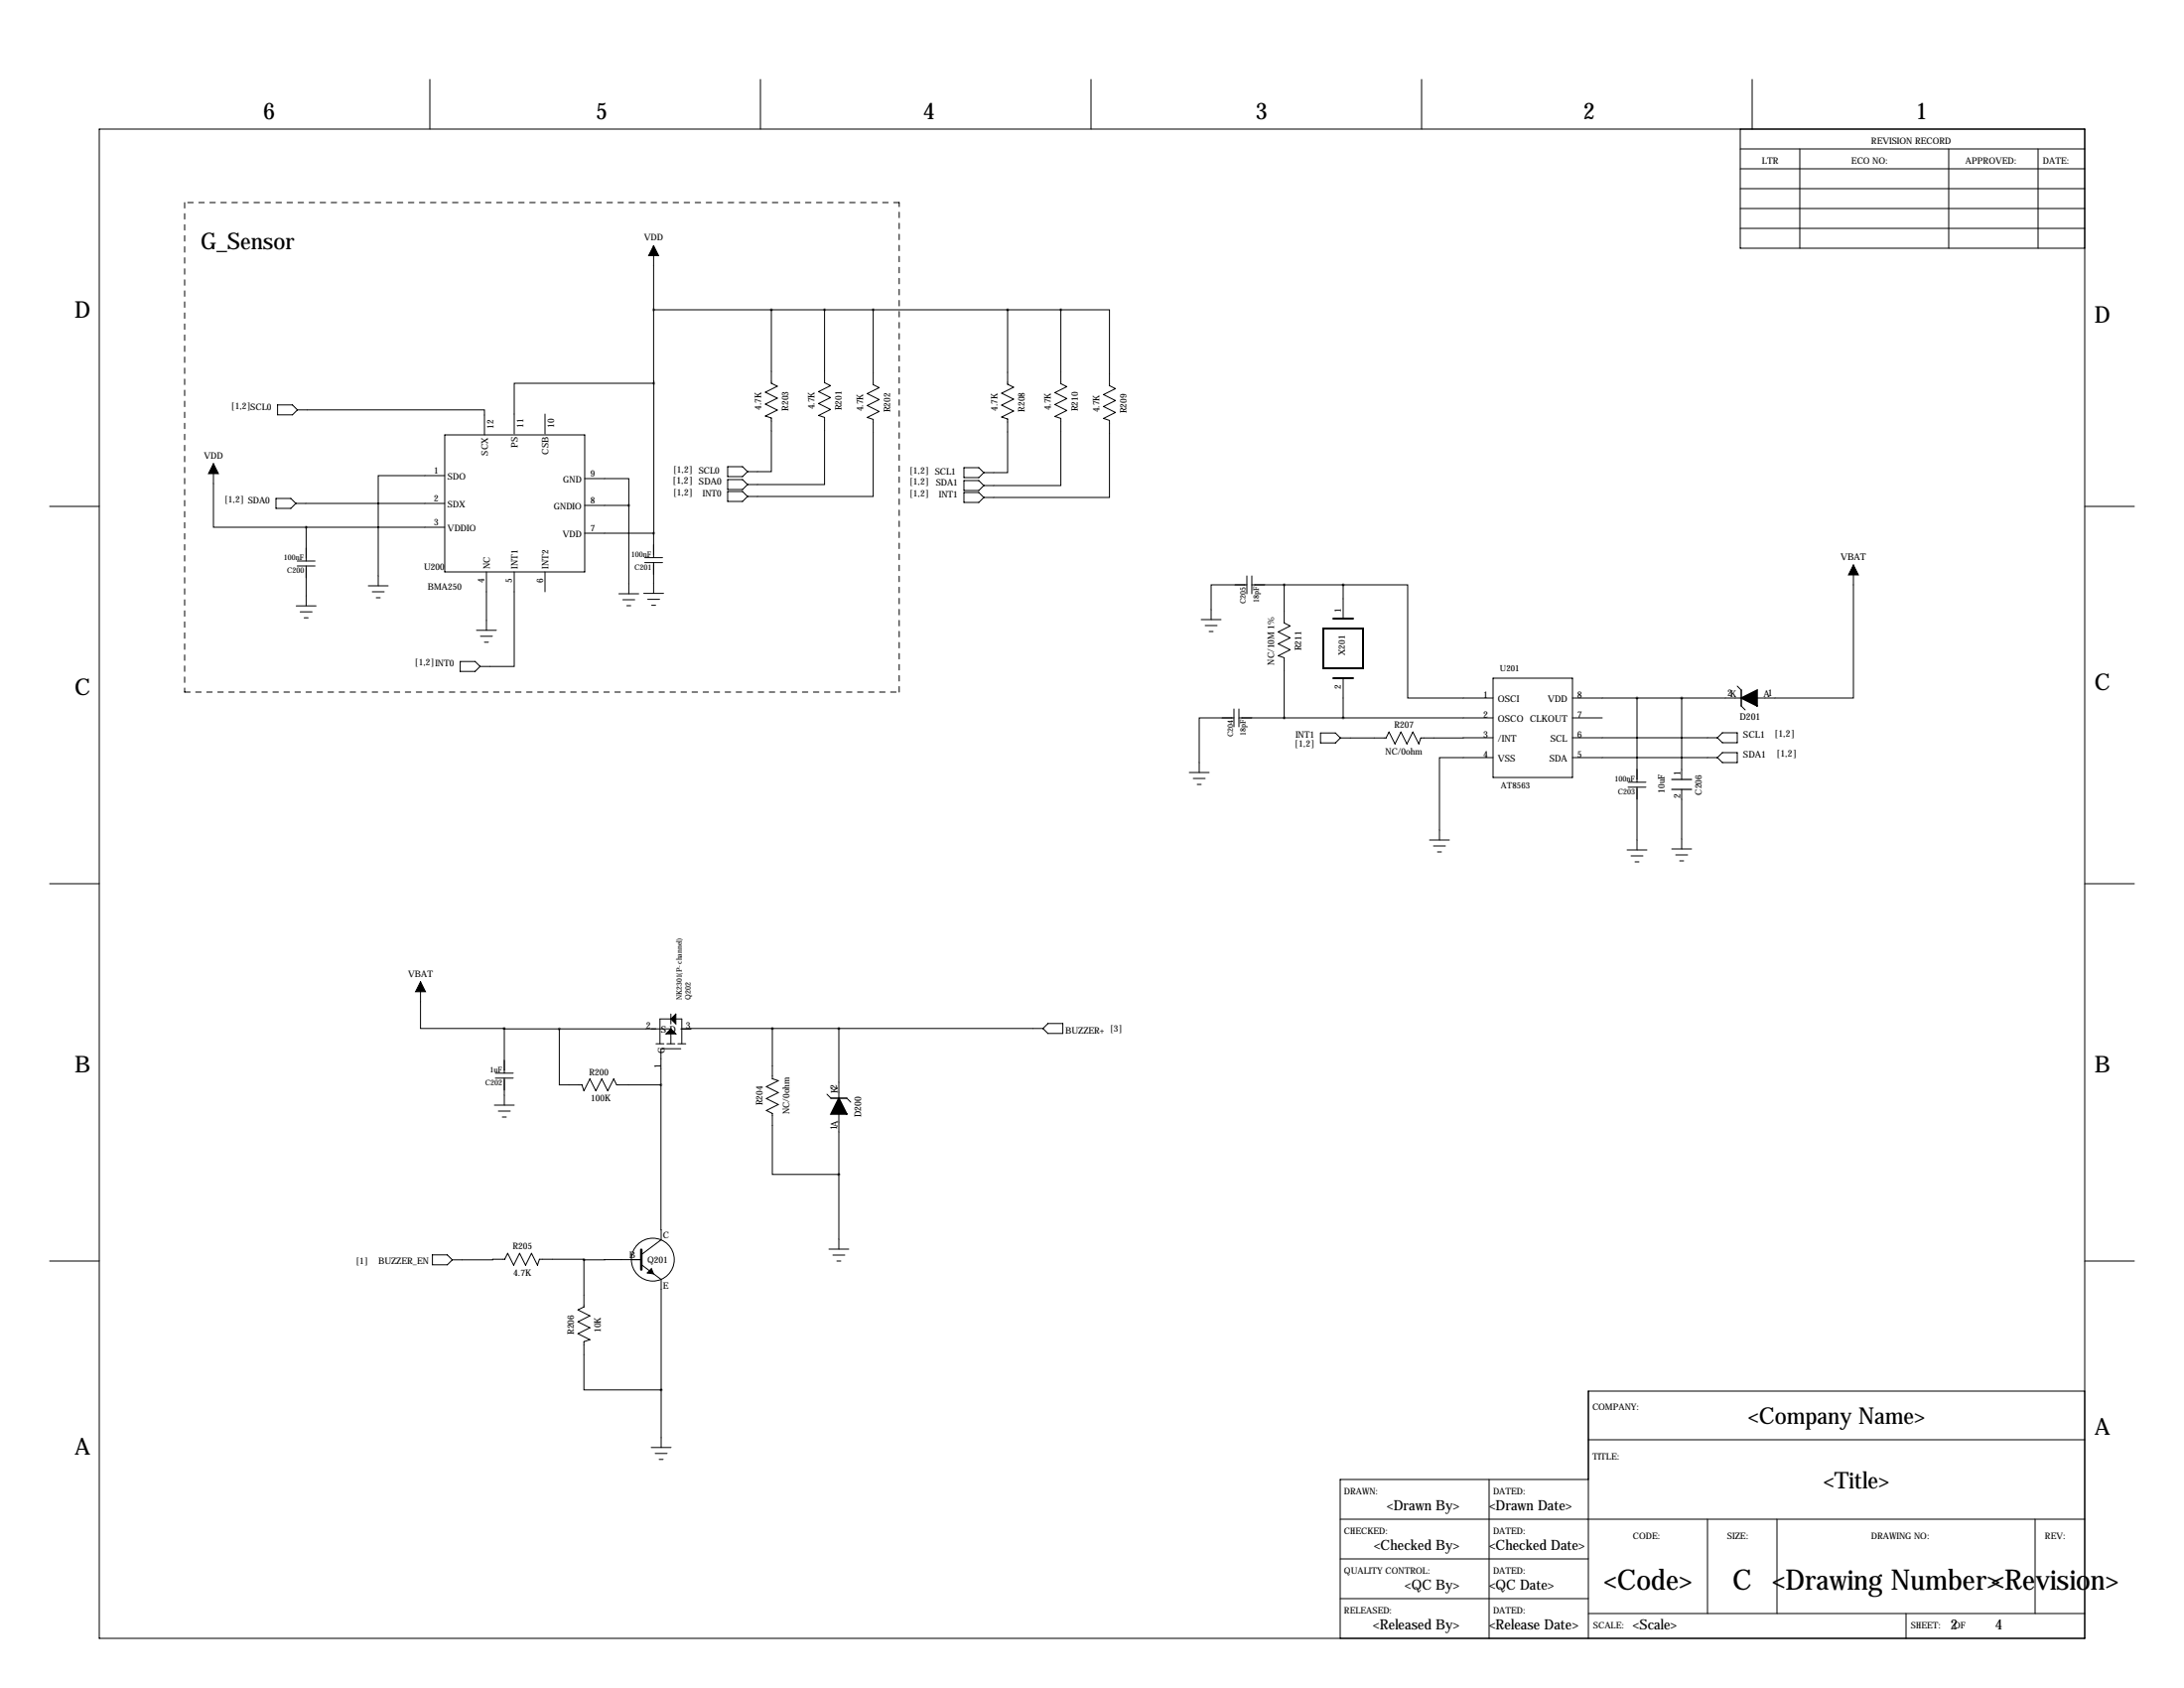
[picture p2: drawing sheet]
<svg xmlns="http://www.w3.org/2000/svg" width="559mm" height="432mm" viewBox="0 0 559 432" stroke-linecap="round" stroke-linejoin="round" font-family="sans-serif">
<g fill="none" stroke="#000" stroke-width=".25">
<path d="M25.4 33h508v386.1h-508zM110 20.3v12.7M194.6 20.3v12.7M279.1 20.3v12.7M363.7 20.3v12.7M445.3 38.1h88.1M445.3 33v30.5h88.1M448.3 20.3v12.7M460.5 38.1v25.4M498.6 38.1v25.4M521.5 38.1v25.4M445.3 48.3h88.1"/>
<path d="M445.3 43.2h88.1M445.3 53.3h88.1M445.3 58.4h88.1M167.2 79.2l.1 18.8M167.2 62.8v16.4M167.2 79.2h104.2M197.4 79.2v18.8l1.5 .8-3.1 1.5 3.1 1.6-3.1 1.5 3.1 1.5-3.1 1.5 1.6 .5v13.7h-6.1M211 79.2v18.7l1.5 .8-3.1 1.5 3.1 1.5-3.1 1.5 3.1 1.5-3.1 1.6 1.6 .5v17.2h-19.7M223.4 79.2v19.2l1.5 .8-3 1.5 3 1.5-3 1.5 3 1.6-3 1.5 1.5 .5v19.7h-32.1M257.8 79.2v19.1l1.5 .8-3 1.5 3 1.5-3 1.5 3 1.6-3 1.5 1.5 .5v13.7h-6.1M271.4 79.2v18.9l1.5 .8-3 1.5 3 1.6-3 1.5 3 1.5-3 1.5 1.5 .5v17.2h-19.7M271.4 79.2h12.5v19.5l1.5 .7-3.1 1.5 3.1 1.6-3.1 1.5 3.1 1.5-3.1 1.5 1.6 .5v19.8h-32.2"/>
<path d="M167.3 98l-.1 38.4M167.3 98h-35.7v13M54.6 118.6v16.3h23.7M71 103.6h3.8l1.3 1.3-1.3 1.2h-3.8zM76.1 104.9h47.9v6.4M113.8 111.3h35.8v35h-35.8zM139.4 105.9v5.1M186.2 119.4h3.8l1.3 1.2-1.3 1.3h-3.8zM246.6 119.6h3.8l1.3 1.3-1.3 1.3h-3.8zM12.7 129.5h12.7M70.6 127.5h3.8l1.3 1.3-1.3 1.2h-3.8zM75.7 128.8h38.1"/>
<path d="M78.3 134.9h35.5M78.3 134.9v8.6M113.8 121.7h-17v28.2M149.6 122.4h11.3v6.9M149.6 136.4h17.6M149.6 129.3h11.3M160.9 129.3v22.6M167.2 136.4v6.2M186.2 122.7h3.8l1.3 1.3-1.3 1.2h-3.8zM186.2 125.7h3.8l1.3 1.3-1.3 1.3h-3.8zM246.6 122.9h3.8l1.3 1.3-1.3 1.3h-3.8zM246.6 126h3.8l1.3 1.3-1.3 1.2h-3.8z"/>
<path d="M533.4 129.5h12.7M75.8 155h5.1M76 143.5h4.6M76 144.8h4.6M76.8 156.5h3.1M77.8 158h1M78.3 144.8v10.2M94.2 149.9h5.1M95.2 151.4h3.1M96.3 152.9h1M124.5 146.3v14.9M131.6 146.3v24.2h-8.8"/>
<path d="M139.4 146.3v5.1M158.3 151.9h5.1M159.4 153.4h3M160.4 154.9h1M164.7 151.8h5.1M164.9 142.6h4.6M164.9 143.9h4.6M165.7 153.3h3.1M166.7 154.8h1M167.2 143.9v7.9M307.3 158.5h5.1M316 149.6h3"/>
<path d="M318.5 149.6h-8.6v8.9M319 147.3v4.6M320.3 149.6h23.4M320.3 147.3v4.6M328.6 149.6v9.8l1.5 .7-3 1.5 3 1.6-3 1.5 3 1.5-3 1.5 1.5 .5v15.4M343.7 149.6v8.6M343.7 149.6h16.5v29h21.8M474.2 144.5v34.1h-24.6M117.8 169.2h3.8l1.2 1.3-1.2 1.3h-3.8zM121.9 161.2h5.1M122.9 162.8h3.1M124 164.3h1"/>
<path d="M308.4 160h3M309.4 161.5h1M343.7 173.5v10.1M382 173.5h20.3v25.4h-20.3zM402.3 178.6h43.2M418.8 178.6v21.5M430.3 178.6v20.8M444.5 175.5l1 1M304.3 197.6h5.1M305.3 199.1h3.1M312.7 183.6h3M315.2 183.6h-8.4v14"/>
<path d="M315.7 181.4v4.5M317 183.6h65M317 181.4v4.5M337.9 187.5h3.8l1.3 1.3-1.3 1.2h-3.8zM382 193.8h-13.7v21.1M382 188.7l-18.5 .1-.5 1.5-1.5-3.1-1.5 3.1-1.6-3.1-1.5 3.1-1.5-3.1-.8 1.6h-11.6M402.3 183.6h7.7M402.3 188.7h37.1M402.3 193.8h37.1M439.4 193.8l1.3-1.3h3.8v2.6h-3.8zM440.7 187.5h3.8v2.5h-3.8l-1.3-1.3zM445.5 180.6l1 1"/>
<path d="M306.3 200.7h1M365.8 214.9h5M366.8 216.4h3M367.8 217.9h1M416.3 217.4h5.1M416.6 200.1h4.5M416.6 201.4h4.5M417.3 218.9h3.1M418.8 201.4v16M427.7 217.2h5.1M428.8 218.7h3M430.3 201.9v15.3"/>
<path d="M12.7 226.1h12.7M418.3 220.5h1.1M429.8 220.2h1M533.4 226.1h12.7M107.6 251.2v11.9h21.4M171.7 259.4v2.5M126.7 274.5h4.6M126.7 275.8h4.6M129 263.1v10.7M129 263.1l14.1 .1M129 271.2v3.3M129 275.8v6.9"/>
<path d="M143.1 263.2v14.3h5.8l.5 1.5 1.5-3 1.6 3 1.5-3 1.5 3 1.5-3 .8 1.5h11.3M143.1 263.2h28.6M167.8 267h2.1M169.1 277.5l.1 39.6-5.1 3.9M170.6 267h2.1M171.7 264.5v2.5M171.7 260.7h-2.8v6.3M172.9 260.7h1.5v6.3M173.4 267h2.1M174.2 268.3h-5.1v9.2M197.6 263.1v12.8l1.5 .6-3 1.5 3 1.5-3 1.5 3 1.5-3 1.6 1.5 .7v15.6h17M197.6 263.1l-23.4 .1"/>
<path d="M197.6 263.1h69.3M211.6 279.9l1 1M214.6 263.1v17.8M268.1 261.8h3.8v2.6h-3.8l-1.2-1.3zM126.5 282.7h5.1M127.5 284.2h3.1M128.5 285.8h1M214.6 285v34.5M216.7 280.9l1 1M212.1 319.5h5.1M12.7 322.6h12.7M110.6 321h3.9l1.2 1.3-1.2 1.2h-3.9z"/>
<path d="M115.7 322.3l13.4-.2 .8-1.5 1.5 3 1.5-3 1.6 3 1.5-3 1.5 3 .5-1.5h11.4v.2M149.4 322.3v12l-1.5 .8 3 1.5-3 1.5 3 1.5-3 1.6 3 1.5-1.5 .5v12.3h19.8M164.1 322.2l-14.7 .1M164.1 323.5l5.1 3.8v43M213.1 321.1h3.1M214.1 322.6h1M533.4 322.6h12.7M533.4 355.9h-127v63.2M166.6 370.3h5.1M167.6 371.8h3.1M168.7 373.3h1M381 378.5v40.6"/>
<path d="M406.4 368.3h127M406.4 378.5h-63.5v40.6M342.9 388.6h190.5M342.9 398.8h63.5M436.9 388.6v24.1M454.7 388.6v24.1M520.7 388.6v24.1M342.9 408.9h63.5M406.4 412.7h127M487.7 412.7v6.4"/>
<circle cx="167" cy="322.2" r="5.5"/>
</g>
<path d="M47.2 51.8v125.2M230.1 51.8h-182.9M47.2 177h182.9M230.1 177v-125.2" fill="none" stroke="#000" stroke-width=".25" stroke-dasharray="1.4 1.4"/>
<path d="M164.1 319.7v5.1" fill="none" stroke="#000" stroke-width=".63"/>
<path d="M167.2 62.8l1.3 2.6h-2.5zM54.6 118.6l1.3 2.6h-2.6zM474.2 144.5l1.3 2.6h-2.6zM107.6 251.2l1.3 2.5h-2.6zM172.9 259.4v2.5l-1.2-1.2zM171.7 263.2l1.2 1.3h-2.5zM166.7 324.5l.5 1.4-1.6-.3z" fill="#000" stroke="#000" stroke-width=".25"/>
<path d="M445.5 178.6l4.1-2.1v4.1zM214.6 280.9l2.1 4.1h-4.1z" fill="#000" stroke="#000" stroke-width=".38"/>
<path d="M445.5 176.5v4.1M212.6 280.9h4.1" fill="none" stroke="#000" stroke-width=".38"/>
<path d="M427.7 199.4h5.1M427.7 201.9h5.1" fill="none" stroke="#000" stroke-width=".3"/>
<path d="M341.1 158.2h5.1M338.6 160.8h10.1v10.1h-10.1zM341.1 173.5h5.1" fill="none" stroke="#000" stroke-width=".51"/>
<path d="M78.3 134.9a.05 .05 0 0 0 .1 0 .05 .05 0 0 0-.1 0zM167.2 136.4a.05 .05 0 0 0 .1 0 .05 .05 0 0 0-.1 0zM167.2 79.2a.05 .05 0 0 0 .1 0 .05 .05 0 0 0-.1 0zM197.3 79.2a.05 .05 0 0 0 .1 0 .05 .05 0 0 0-.1 0zM210.9 79.2a.05 .05 0 0 0 .1 0 .05 .05 0 0 0-.1 0zM169.1 355.5a.05 .05 0 0 0 .1 0 .05 .05 0 0 0-.1 0zM418.8 178.6a.05 .05 0 0 0 .1 0 .05 .05 0 0 0-.1 0zM214.6 263.1a.05 .05 0 0 0 .1 0 .05 .05 0 0 0-.1 0zM214.6 300.4a.05 .05 0 0 0 .1 0 .05 .05 0 0 0-.1 0zM343.6 183.6a.05 .05 0 0 0 .1 0 .05 .05 0 0 0-.1 0zM343.6 149.6a.05 .05 0 0 0 .1 0 .05 .05 0 0 0-.1 0z" fill="#000" stroke="#000" stroke-width=".63"/>
<g font-size="7.3">
<text x="410.4" y="406.7">&lt;Code&gt;</text>
<text x="443.3" y="406.7">C &lt;Drawing Number&gt;</text>
<text x="509.6" y="406.7">&lt;Revision&gt;</text>
</g>
<g font-size="5.9">
<text x="67.3" y="30.5">6</text>
<text x="152.4" y="30.5">5</text>
<text x="236.2" y="30.5">4</text>
<text x="321.3" y="30.5">3</text>
<text x="405.1" y="30.5">2</text>
<text x="490.2" y="30.5">1</text>
<text x="51.3" y="63.8">G_Sensor</text>
<text x="19" y="81.3">D</text>
<text x="535.9" y="82.6">D</text>
<text x="19" y="177.8">C</text>
<text x="535.9" y="176.5">C</text>
<text x="19" y="274.3">B</text>
<text x="535.9" y="274.3">B</text>
<text x="447.3" y="364.3">&lt;Company Name&gt;</text>
<text x="535.9" y="367">A</text>
<text x="19" y="372.1">A</text>
<text x="466.7" y="380.8">&lt;Title&gt;</text>
</g>
<g font-size="3.6">
<text x="354.9" y="386.2">&lt;Drawn By&gt;</text>
<text x="381" y="386.2">&lt;Drawn Date&gt;</text>
<text x="351.6" y="396.4">&lt;Checked By&gt;</text>
<text x="381" y="396.4">&lt;Checked Date&gt;</text>
<text x="359.5" y="406.6">&lt;QC By&gt;</text>
<text x="381" y="406.6">&lt;QC Date&gt;</text>
<text x="351.4" y="416.7">&lt;Released By&gt;</text>
<text x="381" y="416.7">&lt;Release Date&gt;</text>
<text x="417.8" y="416.7">&lt;Scale&gt;</text>
<text x="499.1" y="416.7">2</text>
<text x="510.5" y="416.7">4</text>
</g>
<g font-size="2.4">
<text x="172" y="123.8">[1,2] SDA0</text>
<text x="471" y="143.3">VBAT</text>
<text x="379.5" y="178.6">1</text>
<text x="383.3" y="179.5">OSCI</text>
<text x="396" y="179.5">VDD</text>
<text x="403.6" y="178.6">8</text>
<text x="442" y="178.1">2</text>
<text x="442.7" y="178.2">K</text>
<text x="451.3" y="178.2">A1</text>
<text x="379.5" y="183.6">2</text>
<text x="383.3" y="184.6">OSCO CLKOUT</text>
<text x="403.6" y="183.6">7</text>
<text x="445.2" y="184.2">D201</text>
<text x="379.5" y="188.7">3</text>
<text x="383.3" y="189.7">/INT</text>
<text x="396.7" y="189.7">SCL</text>
<text x="403.6" y="188.7">6</text>
<text x="446" y="188.7">SCL1</text>
<text x="453.9" y="188.6">[1,2]</text>
<text x="379.5" y="193.8">4</text>
<text x="383.3" y="194.7">VSS</text>
<text x="396.4" y="194.7">SDA</text>
<text x="403.6" y="193.8">5</text>
<text x="446" y="193.8">SDA1</text>
<text x="454.4" y="193.6">[1,2]</text>
<text x="430" y="198.4" transform="rotate(-90 430 198.4)">1</text>
<text x="430" y="204.2" transform="rotate(-90 430 204.2)">2</text>
<text x="165.3" y="263.2">2</text>
<text x="175.5" y="263.2">3</text>
<text x="169.1" y="264.1">S D</text>
<text x="170" y="269.5" transform="rotate(-90 170 269.5)">G</text>
<text x="169.1" y="273.3" transform="rotate(-90 169.1 273.3)">1</text>
<text x="214.3" y="279.8" transform="rotate(-90 214.3 279.8)">K2</text>
<text x="220.3" y="285.9" transform="rotate(-90 220.3 285.9)">D200</text>
<text x="214.1" y="289" transform="rotate(-90 214.1 289)">1A</text>
</g>
<g font-size="2.3">
<text x="450.8" y="41.9">LTR</text>
<text x="473.7" y="41.9">ECO NO:</text>
<text x="478.8" y="36.8">REVISION RECORD</text>
<text x="502.9" y="41.9">APPROVED:</text>
<text x="522.7" y="41.9">DATE:</text>
<text x="164.8" y="61.6">VDD</text>
<text x="59.1" y="104.7">[1,2]SCL0</text>
<text x="194.8" y="104.9" transform="rotate(-90 194.8 104.9)">4.7K</text>
<text x="201.7" y="105.1" transform="rotate(-90 201.7 105.1)">R203</text>
<text x="208.4" y="104.8" transform="rotate(-90 208.4 104.8)">4.7K</text>
<text x="215.3" y="105" transform="rotate(-90 215.3 105)">R201</text>
<text x="220.9" y="105.3" transform="rotate(-90 220.9 105.3)">4.7K</text>
<text x="227.8" y="105.5" transform="rotate(-90 227.8 105.5)">R202</text>
<text x="255.3" y="105.2" transform="rotate(-90 255.3 105.2)">4.7K</text>
<text x="262.2" y="105.4" transform="rotate(-90 262.2 105.4)">R208</text>
<text x="268.9" y="105" transform="rotate(-90 268.9 105)">4.7K</text>
<text x="275.8" y="105.2" transform="rotate(-90 275.8 105.2)">R210</text>
<text x="281.3" y="105.5" transform="rotate(-90 281.3 105.5)">4.7K</text>
<text x="288.2" y="105.7" transform="rotate(-90 288.2 105.7)">R209</text>
<text x="126.3" y="109.7" transform="rotate(-90 126.3 109.7)">12</text>
<text x="133.9" y="109.5" transform="rotate(-90 133.9 109.5)">11</text>
<text x="141.8" y="109.5" transform="rotate(-90 141.8 109.5)">10</text>
<text x="52.2" y="117.3">VDD</text>
<text x="124.9" y="116.5" transform="rotate(-90 124.9 116.5)">SCX</text>
<text x="132.5" y="114.5" transform="rotate(-90 132.5 114.5)">PS</text>
<text x="140.4" y="116.2" transform="rotate(-90 140.4 116.2)">CSB</text>
<text x="111.1" y="121.2">1</text>
<text x="114.6" y="122.6">SDO</text>
<text x="144.1" y="123.3">GND</text>
<text x="151.1" y="121.9">9</text>
<text x="172.2" y="120.9">[1,2] SCL0</text>
<text x="232.6" y="121.2">[1,2] SCL1</text>
<text x="232.6" y="124">[1,2]</text>
<text x="239.4" y="124.2">SDA1</text>
<text x="57.3" y="128.5">[1,2] SDA0</text>
<text x="111.1" y="128.3">2</text>
<text x="114.6" y="129.7">SDX</text>
<text x="141.7" y="130.2">GNDIO</text>
<text x="151.1" y="128.8">8</text>
<text x="172.2" y="126.8">[1,2]</text>
<text x="179.8" y="127">INT0</text>
<text x="232.6" y="127">[1,2]</text>
<text x="240.2" y="127.3">INT1</text>
<text x="111.1" y="134.4">3</text>
<text x="114.6" y="135.8">VDDIO</text>
<text x="144" y="137.3">VDD</text>
<text x="151.1" y="135.9">7</text>
<text x="108.5" y="145.7">U200</text>
<text x="124" y="149" transform="rotate(-90 124 149)">4</text>
<text x="125.4" y="145.5" transform="rotate(-90 125.4 145.5)">NC</text>
<text x="131.1" y="149" transform="rotate(-90 131.1 149)">5</text>
<text x="132.5" y="145.5" transform="rotate(-90 132.5 145.5)">INT1</text>
<text x="138.9" y="149" transform="rotate(-90 138.9 149)">6</text>
<text x="140.4" y="145.5" transform="rotate(-90 140.4 145.5)">INT2</text>
<text x="109.4" y="150.9">BMA250</text>
<text x="343.2" y="156.7" transform="rotate(-90 343.2 156.7)">1</text>
<text x="332.9" y="166.4" transform="rotate(-90 332.9 166.4)">R211</text>
<text x="344.2" y="167.6" transform="rotate(-90 344.2 167.6)">X201</text>
<text x="106.1" y="170.3">[1,2]INT0</text>
<text x="326" y="170.1" transform="rotate(-90 326 170.1)">NC/10M 1%</text>
<text x="343.2" y="176.2" transform="rotate(-90 343.2 176.2)">2</text>
<text x="331.2" y="191.1">[1,2]</text>
<text x="331.5" y="188.8">INT1</text>
<text x="356.7" y="186.2">R207</text>
<text x="354.5" y="193.1">NC/0ohm</text>
<text x="426" y="202.8" transform="rotate(-90 426 202.8)">10uF</text>
<text x="435.4" y="203.3" transform="rotate(-90 435.4 203.3)">C206</text>
<text x="104.4" y="249.9">VBAT</text>
<text x="272.6" y="264.3">BUZZER+ [3]</text>
<text x="150.7" y="275">R200</text>
<text x="151.1" y="281.7">100K</text>
<text x="195.1" y="282.8" transform="rotate(-90 195.1 282.8)">R204</text>
<text x="202" y="285" transform="rotate(-90 202 285)">NC/0ohm</text>
<text x="169.7" y="316.6">C</text>
<text x="90.9" y="323.4">[1]</text>
<text x="96.8" y="323.3">BUZZER_EN</text>
<text x="131.2" y="319.6">R205</text>
<text x="161" y="321.7">B</text>
<text x="165.6" y="323.1">Q201</text>
<text x="131.4" y="326.5">4.7K</text>
<text x="169.7" y="329.6">E</text>
<text x="146.9" y="341.4" transform="rotate(-90 146.9 341.4)">R206</text>
<text x="153.8" y="340.9" transform="rotate(-90 153.8 340.9)">10K</text>
<text x="407.4" y="360.7">COMPANY:</text>
<text x="407.4" y="373.4">TITLE:</text>
<text x="343.9" y="382.3">DRAW</text>
<text x="350.4" y="382.3">N:</text>
<text x="382" y="382.3">DATED:</text>
<text x="343.9" y="392.4">CHECKED:</text>
<text x="382" y="392.4">DATED:</text>
<text x="417.8" y="393.7">CODE:</text>
<text x="442" y="393.7">SIZE:</text>
<text x="478.8" y="393.7">DRAW</text>
<text x="485.2" y="393.7">ING NO:</text>
<text x="523.2" y="393.7">REV:</text>
<text x="343.9" y="402.6">QUALITY CONTROL:</text>
<text x="382" y="402.6">DATED:</text>
<text x="343.9" y="412.7">RELEASED:</text>
<text x="382" y="412.7">DATED:</text>
<text x="407.7" y="416.6">SCALE:</text>
<text x="488.9" y="416.6">SHEET:</text>
<text x="499.9" y="416.6">OF</text>
</g>
<g font-size="2.2">
<text x="383.8" y="171.7">U201</text>
<text x="384" y="201.7">AT8563</text>
</g>
<g font-size="2">
<text x="72.6" y="143.3">100nF</text>
<text x="161.5" y="142.4">100nF</text>
<text x="73.4" y="146.6">C200</text>
<text x="162.3" y="145.7">C201</text>
<text x="318.8" y="154.5" transform="rotate(-90 318.8 154.5)">C205</text>
<text x="322.1" y="154.3" transform="rotate(-90 322.1 154.3)">18pF</text>
<text x="315.5" y="188.5" transform="rotate(-90 315.5 188.5)">C204</text>
<text x="318.8" y="188.3" transform="rotate(-90 318.8 188.3)">18pF</text>
<text x="413.1" y="199.9">100nF</text>
<text x="413.9" y="203.2">C203</text>
<text x="176.8" y="255.8" transform="rotate(-90 176.8 255.8)">Q202</text>
<text x="125.4" y="274.3">1uF</text>
<text x="124.1" y="277.6">C202</text>
</g>
<text font-size="1.9" x="174.4" y="255.8" transform="rotate(-90 174.4 255.8)">NK2301(P-channel)</text>
</svg>
